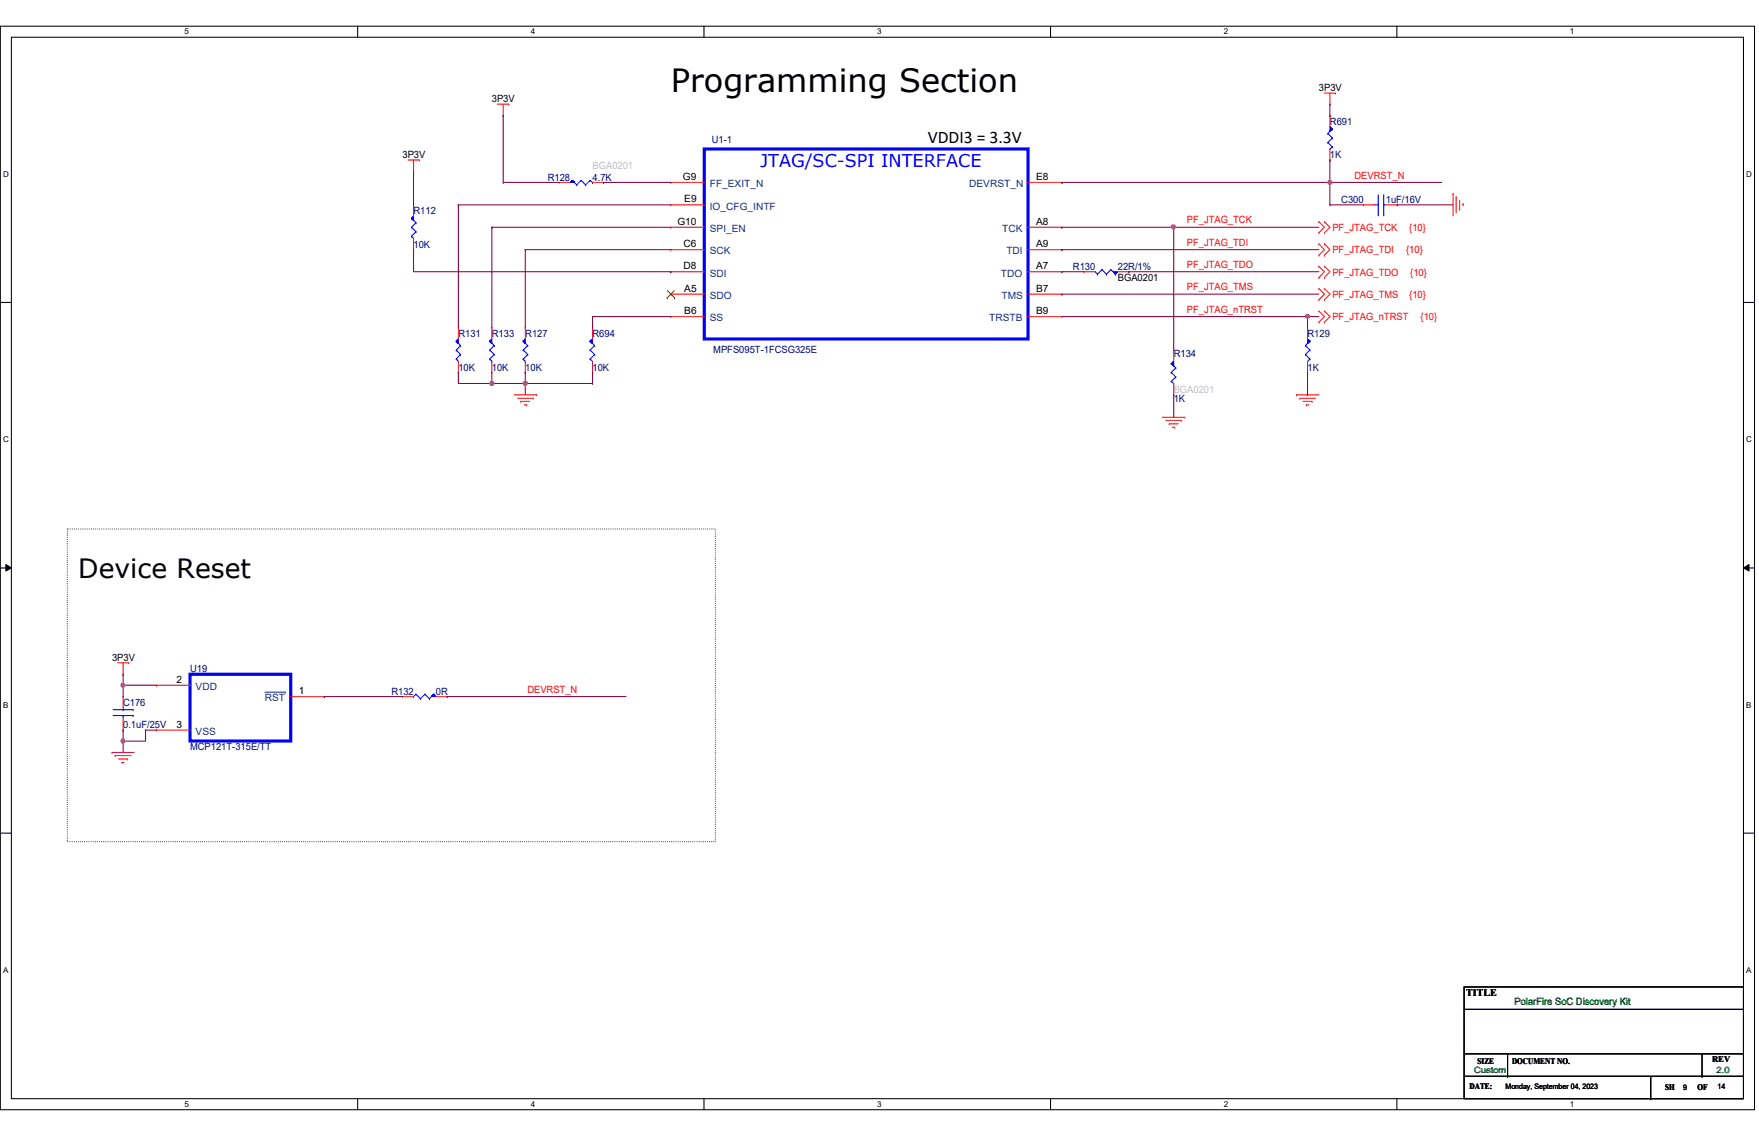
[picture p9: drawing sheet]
<svg xmlns="http://www.w3.org/2000/svg" width="432mm" height="279mm" viewBox="0 0 432 279" stroke-linecap="round" stroke-linejoin="round" font-family="sans-serif">
<path d="M.1 6.4h430.6v266.1h-430.6zM2.8 9.1h425.2v260.6h-425.2z" fill="none" stroke="#000" stroke-width=".25"/>
<g fill="#fff">
<path d="M45.3 6.7h1.1v2.2h-1.1z"/>
<path d="M45.3 270h1.1v2.2h-1.1z"/>
</g>
<path d="M87.8 6.4v2.7M87.8 269.7v2.8" fill="none" stroke="#000" stroke-width=".25"/>
<g fill="#fff">
<path d="M130.3 6.7h1.1v2.2h-1.1z"/>
<path d="M130.3 270h1.1v2.2h-1.1z"/>
</g>
<path d="M172.8 6.4v2.7M172.8 269.7v2.8" fill="none" stroke="#000" stroke-width=".25"/>
<g fill="#fff">
<path d="M215.3 6.7h1.1v2.2h-1.1z"/>
<path d="M215.3 270h1.1v2.2h-1.1z"/>
</g>
<path d="M257.9 6.4v2.7M257.9 269.7v2.8" fill="none" stroke="#000" stroke-width=".25"/>
<g fill="#fff">
<path d="M300.4 6.7h1.1v2.2h-1.1z"/>
<path d="M300.4 270h1.1v2.2h-1.1z"/>
</g>
<path d="M342.9 6.4v2.7M342.9 269.7v2.8" fill="none" stroke="#000" stroke-width=".25"/>
<g fill="#fff">
<path d="M385.4 6.7h1.1v2.2h-1.1z"/>
<path d="M385.4 270h1.1v2.2h-1.1z"/>
<path d="M.8 41.7h1.4v2.2h-1.4z"/>
<path d="M428.7 41.7h1.4v2.2h-1.4z"/>
<path d="M.8 106.8h1.4v2.2h-1.4z"/>
<path d="M428.7 106.8h1.4v2.2h-1.4z"/>
</g>
<path d="M.1 74.3h2.7M428 74.3h2.7" fill="none" stroke="#000" stroke-width=".25"/>
<g fill="#fff">
<path d="M.8 172h1.2v2.2h-1.2z"/>
<path d="M428.7 172h1.2v2.2h-1.2z"/>
</g>
<path d="M.1 139.4h2.7M1.4 138.6l1.4 .8-1.4 .8zM428 139.4l1.3-.8v1.6zM428 139.4h2.7" fill="none" stroke="#000" stroke-width=".25"/>
<path d="M1.4 138.6l1.4 .8-1.4 .8zM428 139.4l1.3-.8v1.6z" fill="#000"/>
<g fill="#fff">
<path d="M.8 237.1h1.2v2.2h-1.2z"/>
<path d="M428.7 237.1h1.2v2.2h-1.2z"/>
</g>
<g fill="none" stroke="#000" stroke-width=".25">
<path d="M.1 204.6h2.7M428 204.6h2.7M359.4 242.3h68.6v27.4h-68.6zM359.4 247.8h68.6M359.4 258.7h68.6M370.1 258.7v5.5M417.8 258.7v5.5M428 247.8h.1M428 258.7h.1M359.4 264.2h68.6M370.1 264.2h.1M405.2 269.7h.1"/>
<path d="M405.2 264.2v5.5M417.8 264.2h.1M428 264.2h.1"/>
</g>
<path d="M16.5 129.9h159.1v76.8h-159.1z" fill="none" stroke="#000" stroke-width=".25" stroke-dasharray="0 .5"/>
<g fill="none" stroke="#f00" stroke-width=".25">
<path d="M100.2 39.3h2.8M101.5 39.3v2.8M103 39.3h.1M122.1 25.6h2.8M123.5 28.4h.1M123.5 25.6v2.8M124.9 25.6h.1M325.1 22.9h2.7M326.5 25.6h.1M326.5 22.9v2.7M327.8 22.9h.1M101.5 42.1h.1"/>
<path d="M323.8 59.9h.1M323.8 54.4h.1M323.8 57.1h.1M323.8 59.9l1.3 1.4-1.3 1.4M323.8 54.4l1.3 1.4-1.3 1.3M325.1 59.9h.1M325.1 57.1h.1M325.1 54.4h.1M325.1 59.9l1.4 1.4-1.4 1.4M325.1 54.4l1.4 1.4-1.4 1.3M356.7 47.6h.1M356.7 47.6v5.4"/>
<path d="M357.5 48.3h.1M357.5 48.3v3.9M358.3 51.4h.1M358.3 49.2v2.2M359.2 50h.1M359.2 50v.5M323.8 62.7h.1M323.8 76.4h.1M323.8 79.1h.1M323.8 65.4h.1M323.8 68.2h.1M323.8 70.9h.1"/>
<path d="M323.8 73.6h.1M323.8 76.4l1.3 1.3-1.3 1.4M323.8 65.4l1.3 1.3-1.3 1.5M323.8 70.9l1.3 1.3-1.3 1.4M325.1 62.7h.1M325.1 79.1h.1M325.1 76.4h.1M325.1 68.2h.1M325.1 65.4h.1M325.1 73.6h.1M325.1 70.9h.1M325.1 76.4l1.4 1.3-1.4 1.4"/>
<path d="M325.1 65.4l1.4 1.3-1.4 1.5M325.1 70.9l1.4 1.3-1.4 1.4M126.2 96.9h5.5M127.1 97.8h3.8M127.8 98.6h.1M127.8 98.6h2.2M128.7 99.4h.6M129.3 99.4h.1M130.9 97.8h.1M131.7 96.9h.1M318.3 96.9h.1M318.3 96.9h5.5"/>
<path d="M319.1 97.8h.1M319.1 97.8h3.8M319.9 98.6h2.2M320.7 99.4h.1M320.7 99.4h.6M322.1 98.6h.1M285.3 102.4h5.5M286.2 103.2h3.8M287 104.1h.1M287 104.1h2.2M287.8 104.9h.6M288.4 104.9h.1"/>
<path d="M290 103.2h.1M290.8 102.4h.1M28.9 162.7h2.7M30.2 165.5h.1M30.2 162.7v2.8M31.6 162.7h.1M27.5 184.7h.1M27.5 184.7h5.4M28.3 185.5h.1M28.3 185.5h3.9M29.1 186.4h2.2M30 187.2h.1"/>
<path d="M30 187.2h.5M31.3 186.4h.1"/>
</g>
<path d="M320.5 84.8h.1M320.5 87h.1M320.5 84.8l1.1 1.1M320.5 87l1.1 1.1M321 88.7h.1M321 83.2l.6 .5M321.6 83.7h.1M321.6 85.9h.1M321.6 88.1h.1M321.6 83.7l-1.1 1.1M321.6 85.9l-1.1 1.1M321.6 88.1l-.6 .6" fill="none" stroke="#00f" stroke-width=".25"/>
<path d="M321 83.2l.6 .5-.6 .6 .6-.6-.6 .6z" fill-rule="evenodd" fill="#00f"/>
<g fill="none" stroke="#00f" stroke-width=".25">
<path d="M101 53.6h.1M101 55.8h.1M101 58h.1M101 53.6l1.1 1.1M101 55.8l1.1 1.1M101 58l.5 .5M101.5 58.5h.1M101.5 53l-.5 .6M102.1 54.7h.1M102.1 56.9h.1M102.1 54.7l-1.1 1.1M102.1 56.9l-1.1 1.1"/>
<path d="M321 83.2l.6 .5-.6 .6 .6-.6-.6 .6z"/>
</g>
<path d="M321 80.4h.1M321 91.4h.1M321 80.4v2.8M321 88.7v2.7" fill="none" stroke="#f00" stroke-width=".25"/>
<path d="M101.5 53v1.1l-.5-.5 .5 .5-.5-.5z" fill-rule="evenodd" fill="#00f"/>
<g fill="none" stroke="#00f" stroke-width=".25">
<path d="M101.5 53v1.1l-.5-.5 .5 .5-.5-.5zM337.5 50.3h.8M338.3 52.7h.1M338.3 50.3h.1M338.3 47.8v4.9M339.7 50.3h.1M339.7 52.7h.1M339.7 50.3h.5M339.7 47.8v4.9M120.2 83.7h.1M120.2 85.9h.1M120.2 88.1h.1"/>
<path d="M120.2 83.7l1.1 1.1M120.2 85.9l1.1 1.1M120.2 88.1l.5 .6M120.7 88.7h.1M120.7 83.2l-.5 .5M121.3 84.8h.1M121.3 87h.1M121.3 84.8l-1.1 1.1M121.3 87l-1.1 1.1"/>
</g>
<path d="M101.5 50.3h.1M101.5 50.3v2.7M101.5 58.5v2.8M334.7 50.3h.1M334.7 50.3h2.8M340.2 50.3h2.8M343 50.3h.1M101.5 61.3h.1" fill="none" stroke="#f00" stroke-width=".25"/>
<path d="M120.2 83.7l.5-.5v1.1z" fill-rule="evenodd" fill="#00f"/>
<g fill="none" stroke="#00f" stroke-width=".25">
<path d="M120.2 83.7l.5-.5v1.1zM144.9 83.7h.1M144.9 85.9h.1M144.9 88.1h.1M144.9 83.7l1.1 1.1M144.9 85.9l1.1 1.1M144.9 88.1l.6 .6M145.5 88.7h.1M145.5 83.2l-.6 .5M146 84.8h.1M146 87h.1M146 84.8l-1.1 1.1"/>
<path d="M146 87l-1.1 1.1"/>
</g>
<path d="M120.7 80.4h.1M120.7 91.4h.1M120.7 80.4v2.8M120.7 88.7v2.7" fill="none" stroke="#f00" stroke-width=".25"/>
<path d="M144.9 83.7l.6-.5v1.1z" fill-rule="evenodd" fill="#00f"/>
<g fill="none" stroke="#00f" stroke-width=".25">
<path d="M326 32.8h.1M326 35h.1M326 32.8l1.1 1.1M326 35l1.1 1.1M326.5 36.6h.1M326.5 31.1l.6 .6M327.1 31.7h.1M327.1 33.9h.1M327.1 36.1h.1M327.1 31.7l-1.1 1.1M327.1 33.9l-1.1 1.1M327.1 36.1l-.6 .5"/>
<path d="M144.9 83.7l.6-.5v1.1z"/>
</g>
<path d="M145.5 80.4h.1M145.5 91.4h.1M145.5 80.4v2.8M145.5 88.7v2.7" fill="none" stroke="#f00" stroke-width=".25"/>
<path d="M326.5 31.1l.6 .6-.6 .5 .6-.5-.6 .5z" fill-rule="evenodd" fill="#00f"/>
<g fill="none" stroke="#00f" stroke-width=".25">
<path d="M326.5 31.1l.6 .6-.6 .5 .6-.5-.6 .5zM140.5 44.3h.1M140.5 44.3l-.5 .5M140.5 44.3l1.1 1.1M141.6 45.4h.1M142.7 44.3h.1M142.7 44.3l-1.1 1.1M142.7 44.3l1.1 1.1M143.8 45.4h.1M144.9 44.3h.1M144.9 44.3l-1.1 1.1M144.9 44.3l.6 .5"/>
<path d="M145.5 44.8h.1M27.8 175.7h4.9M27.8 174.2h4.9M30.2 174.2h.1M30.2 175.7h.1M30.2 173.7v.5M30.2 175.7v.7M32.7 175.7h.1M32.7 174.2h.1"/>
</g>
<path d="M326.5 28.4h.1M326.5 39.3h.1M326.5 28.4v2.7M326.5 36.6v2.7M30.2 171h.1M30.2 179.2h.1M30.2 171v2.7M30.2 176.4v2.8" fill="none" stroke="#f00" stroke-width=".25"/>
<path d="M140 44.8l.5-.5 .6 .5-.6-.5 .6 .5z" fill-rule="evenodd" fill="#00f"/>
<g fill="none" stroke="#00f" stroke-width=".25">
<path d="M140 44.8l.5-.5 .6 .5-.6-.5 .6 .5zM112 83.7h.1M112 85.9h.1M112 88.1h.1M112 83.7l1 1.1M112 85.9l1 1.1M112 88.1l.5 .6M112.5 88.7h.1M112.5 83.2l-.5 .5M113 84.8h.1M113 87h.1M113 84.8l-1 1.1"/>
<path d="M113 87l-1 1.1"/>
</g>
<path d="M137.2 44.8h.1M137.2 44.8h2.8M145.5 44.8h2.7M148.2 44.8h.1" fill="none" stroke="#f00" stroke-width=".25"/>
<path d="M112.5 83.2v1.1l-.5-.6 .5 .6-.5-.6z" fill-rule="evenodd" fill="#00f"/>
<g fill="none" stroke="#00f" stroke-width=".25">
<path d="M112.5 83.2v1.1l-.5-.6 .5 .6-.5-.6zM287.5 89.2h.1M287.5 91.4h.1M287.5 93.6h.1M287.5 89.2l1.1 1.1M287.5 91.4l1.1 1.1M287.5 93.6l.6 .5M288.1 94.1h.1M288.1 88.7l-.6 .5M288.6 90.3h.1M288.6 92.5h.1M288.6 90.3l-1.1 1.1"/>
<path d="M288.6 92.5l-1.1 1.1"/>
</g>
<path d="M112.5 80.4h.1M112.5 91.4h.1M112.5 80.4v2.8M112.5 88.7v2.7" fill="none" stroke="#f00" stroke-width=".25"/>
<path d="M287.5 89.2l.6-.5v1.1z" fill-rule="evenodd" fill="#00f"/>
<g fill="none" stroke="#00f" stroke-width=".25">
<path d="M268.9 66.7h.1M268.9 66.7l.5 .6M269.4 67.3h.1M270.5 66.2h.1M270.5 66.2l1.1 1.1M270.5 66.2l-1.1 1.1M271.6 67.3h.1M272.7 66.2h.1M272.7 66.2l1.1 1.1M272.7 66.2l-1.1 1.1M273.8 67.3h.1M274.4 66.7l-.6 .6"/>
<path d="M287.5 89.2l.6-.5v1.1z"/>
</g>
<path d="M288.1 85.9h.1M288.1 96.9h.1M288.1 85.9v2.8M288.1 94.1v2.8" fill="none" stroke="#f00" stroke-width=".25"/>
<path d="M273.3 66.7h1.1l-.6 .6z" fill-rule="evenodd" fill="#00f"/>
<g fill="none" stroke="#00f" stroke-width=".25">
<path d="M273.3 66.7h1.1l-.6 .6zM101.5 171h.1M102.1 170.4h.1M102.1 170.4l1.1 1.1M102.1 170.4l-.6 .6M103.2 171.5h.1M104.3 170.4h.1M104.3 170.4l1.1 1.1M104.3 170.4l-1.1 1.1M105.4 171.5h.1M106.5 170.4h.1M106.5 170.4l.5 .6"/>
<path d="M106.5 170.4l-1.1 1.1"/>
</g>
<path d="M266.1 66.7h.1M266.1 66.7h2.8M274.4 66.7h2.7M277.1 66.7h.1" fill="none" stroke="#f00" stroke-width=".25"/>
<path d="M105.9 171l.6-.6 .5 .6h-1.1l.6-.6z" fill-rule="evenodd" fill="#00f"/>
<g fill="none" stroke="#00f" stroke-width=".25">
<path d="M128.4 83.7h.1M128.4 85.9h.1M128.4 88.1h.1M128.4 83.7l1.1 1.1M128.4 85.9l1.1 1.1M128.4 88.1l.5 .6M128.9 88.7h.1M128.9 83.2l-.5 .5M129.5 84.8h.1M129.5 87h.1M129.5 84.8l-1.1 1.1M129.5 87l-1.1 1.1"/>
<path d="M105.9 171l.6-.6 .5 .6h-1.1l.6-.6z"/>
</g>
<path d="M38.4 168.2h.1M38.4 179.2h.1M38.4 168.2h8.3M38.4 179.2h8.3M71.4 171h8.2M79.6 171h.1M98.8 171h.1M98.8 171h2.7M107 171h2.8M109.8 171h.1" fill="none" stroke="#f00" stroke-width=".25"/>
<path d="M46.7 165.5h24.7v16.4h-24.7z" fill="none" stroke="#00f" stroke-width=".76"/>
<path d="M65 169.9h5M70 169.9h.1" fill="none" stroke="#004080" stroke-width=".25"/>
<path d="M128.4 83.7l.5-.5v1.1z" fill-rule="evenodd" fill="#00f"/>
<path d="M128.4 83.7l.5-.5v1.1z" fill="none" stroke="#00f" stroke-width=".25"/>
<g fill="none" stroke="#f00" stroke-width=".25">
<path d="M164.7 50.3h.1M164.7 44.8h.1M164.7 55.8h.1M164.7 55.8h8.2M164.7 50.3h8.2M164.7 44.8h8.2M252.4 55.8h8.3M252.4 44.8h8.3M260.7 55.8h.1M260.7 44.8h.1M164.7 61.3h.1M164.7 77.7h.1"/>
<path d="M164.7 72.2h.1M164.7 66.7h.1M164.7 72.2h8.2M164.7 61.3h8.2M164.7 66.7h8.2M164.7 77.7h8.2M252.4 72.2h8.3M252.4 61.3h8.3M252.4 66.7h8.3M252.4 77.7h8.3M260.7 72.2h.1M260.7 61.3h.1"/>
<path d="M260.7 66.7h.1M260.7 77.7h.1M128.9 80.4h.1M128.9 91.4h.1M128.9 80.4v2.8M128.9 88.7v2.7"/>
</g>
<path d="M172.9 36.6h79.5v46.6h-79.5z" fill="none" stroke="#00f" stroke-width=".76"/>
<path d="M163.7 73.2h.1M163.8 71.4l1.8 1.8M165.5 71.4l-1.8 1.8M165.6 73.2h.1" fill="none" stroke="#804000" stroke-width=".25"/>
<path d="M123.5 28.4h.1M123.5 28.4v16.4M123.5 44.8h.1M123.5 44.8h13.7M148.2 44.8h.1M148.2 44.8h16.5M260.7 44.8h.1M260.7 44.8h65.8M260.7 66.7h.1M260.7 66.7h5.4" fill="none" stroke="#800040" stroke-width=".25"/>
<circle cx="326.5" cy="44.8" r=".52" fill="#f0f"/>
<circle cx="326.5" cy="44.8" r=".52" fill="none" stroke="#f0f" stroke-width=".25"/>
<path d="M260.7 77.7h60.3M321 77.7h.1" fill="none" stroke="#800040" stroke-width=".25"/>
<circle cx="321" cy="77.7" r=".5" fill="#f0f"/>
<circle cx="321" cy="77.7" r=".5" fill="none" stroke="#f0f" stroke-width=".25"/>
<g fill="none" stroke="#800040" stroke-width=".25">
<path d="M288.1 55.8h.1M288.1 55.8v30.1M326.5 44.8h.1M326.5 50.3h.1M326.5 50.3h8.2M326.5 44.8v5.5M343 50.3h.1M343 50.3h13.7M260.7 61.3h.1M260.7 61.3h63.1M277.1 66.7h.1M277.1 66.7h46.7"/>
<path d="M288.1 96.9h.1M288.1 96.9v5.5M109.8 171h.1M109.8 171h43.9"/>
</g>
<circle cx="288" cy="55.7" r=".52" fill="#f0f"/>
<circle cx="288" cy="55.7" r=".52" fill="none" stroke="#f0f" stroke-width=".25"/>
<g fill="none" stroke="#800040" stroke-width=".25">
<path d="M260.7 55.8h.1M260.7 55.8h63.1M288.1 55.8h.1M326.5 44.8h.1M326.5 44.8h27.4M260.7 72.2h.1M260.7 72.2h63.1M321 77.7h.1M321 77.7v2.7M321 77.7h2.8M321 96.9h.1M321 80.4h.1"/>
<path d="M321 91.4v5.5M30.2 165.5h.1M30.2 179.2h.1M30.2 168.2h.1M30.2 165.5v5.5M30.2 179.2v2.7M35.7 179.2h.1M35.7 179.2v2.7h-5.5M35.7 179.2h2.7M79.6 171h.1M79.6 171h19.2M30.2 181.9h.1"/>
</g>
<circle cx="30.2" cy="181.9" r=".5" fill="#f0f"/>
<circle cx="30.2" cy="181.9" r=".5" fill="none" stroke="#f0f" stroke-width=".25"/>
<path d="M30.2 168.2h.1M30.2 168.2h8.2M30.2 181.9h.1M30.2 181.9v2.8" fill="none" stroke="#800040" stroke-width=".25"/>
<circle cx="30.2" cy="168.2" r=".5" fill="#f0f"/>
<circle cx="30.2" cy="168.2" r=".5" fill="none" stroke="#f0f" stroke-width=".25"/>
<g fill="none" stroke="#800040" stroke-width=".25">
<path d="M326.5 39.3h.1M326.5 28.4h.1M326.5 25.6v2.8M326.5 39.3v5.5M112.5 50.3h.1M112.5 50.3v30.1M112.5 50.3h52.2M120.7 55.8h.1M120.7 55.8v24.6M120.7 55.8h44M101.5 66.7h63.2M128.9 61.3h.1"/>
<path d="M128.9 61.3v19.1M128.9 61.3h35.8M145.5 77.7h.1M145.5 77.7v2.7M145.5 77.7h19.2M164.7 66.7h.1M112.5 91.4h.1M112.5 91.4v2.7h8.2M120.7 94.1h.1M120.7 91.4v2.7"/>
</g>
<circle cx="120.7" cy="94.1" r=".52" fill="#f0f"/>
<circle cx="120.7" cy="94.1" r=".52" fill="none" stroke="#f0f" stroke-width=".25"/>
<path d="M128.9 94.1h.1M128.9 91.4h.1M128.9 91.4v5.5M128.9 94.1h16.6M145.5 94.1h.1" fill="none" stroke="#800040" stroke-width=".25"/>
<circle cx="128.9" cy="94.1" r=".52" fill="#f0f"/>
<circle cx="128.9" cy="94.1" r=".52" fill="none" stroke="#f0f" stroke-width=".25"/>
<path d="M101.5 50.3h.1M101.5 42.1v8.2M101.5 61.3h.1M101.5 61.3v5.4M120.7 94.1h8.2M128.9 94.1h.1M145.5 91.4h.1M145.5 91.4v2.7" fill="none" stroke="#800040" stroke-width=".25"/>
<circle cx="326.5" cy="44.8" r=".52" fill="#f0f"/>
<circle cx="326.5" cy="44.8" r=".52" fill="none" stroke="#f0f" stroke-width=".25"/>
<circle cx="321" cy="77.7" r=".5" fill="#f0f"/>
<circle cx="321" cy="77.7" r=".5" fill="none" stroke="#f0f" stroke-width=".25"/>
<circle cx="288" cy="55.7" r=".52" fill="#f0f"/>
<circle cx="288" cy="55.7" r=".52" fill="none" stroke="#f0f" stroke-width=".25"/>
<circle cx="30.2" cy="181.9" r=".5" fill="#f0f"/>
<circle cx="30.2" cy="181.9" r=".5" fill="none" stroke="#f0f" stroke-width=".25"/>
<circle cx="30.2" cy="168.2" r=".5" fill="#f0f"/>
<circle cx="30.2" cy="168.2" r=".5" fill="none" stroke="#f0f" stroke-width=".25"/>
<circle cx="120.7" cy="94.1" r=".52" fill="#f0f"/>
<circle cx="120.7" cy="94.1" r=".52" fill="none" stroke="#f0f" stroke-width=".25"/>
<circle cx="128.9" cy="94.1" r=".52" fill="#f0f"/>
<circle cx="128.9" cy="94.1" r=".52" fill="none" stroke="#f0f" stroke-width=".25"/>
<text font-size="7.9" x="164.7" y="22.5">Programming Section</text>
<text font-size="6.5" x="19.2" y="141.8">Device Reset</text>
<text font-size="4.3" x="227.8" y="35.2">VDDI3 = 3.3V</text>
<text font-size="4.3" fill="#00f" x="186.6" y="40.9">JTAG/SC-SPI INTERFACE</text>
<g font-size="2.5">
<text x="323.8" y="22.4">3P3V</text>
<text x="120.7" y="25.1">3P3V</text>
<text x="98.8" y="38.9">3P3V</text>
<text x="167.6" y="44.2">G9</text>
<text x="254.3" y="44.2">E8</text>
<text x="168" y="49.7">E9</text>
<text x="166.3" y="55.2">G10</text>
<text x="254.3" y="55.2">A8</text>
<text x="167.8" y="60.7">C6</text>
<text x="254.3" y="60.7">A9</text>
<text x="167.8" y="66.1">D8</text>
<text x="168" y="71.6">A5</text>
<text x="254.3" y="71.6">B7</text>
<text x="254.3" y="66.1">A7</text>
<text x="274.4" y="69">BGA0201</text>
<text x="168" y="77.1">B6</text>
<text x="254.3" y="77.1">B9</text>
<text x="27.5" y="162.3">3P3V</text>
<text x="43.3" y="167.6">2</text>
<text x="73.3" y="170.4">1</text>
<text x="43.3" y="178.6">3</text>
<text x="359.9" y="244.5">TITLE</text>
</g>
<g font-size="2.5" fill="#000080">
<text x="174.8" y="35.1">U1-1</text>
<text x="326.5" y="30.6">R691</text>
<text x="326.5" y="38.9">1K</text>
<text x="134.5" y="44.4">R128</text>
<text x="145.5" y="44.4">4.7K</text>
<text x="101.5" y="52.6">R112</text>
<text x="329.3" y="49.9">C300</text>
<text x="340.2" y="49.9">1uF/16V</text>
<text x="101.5" y="60.8">10K</text>
<text x="263.4" y="66.3">R130</text>
<text x="274.4" y="66.3">22R/1%</text>
<text x="112.5" y="82.7">R131</text>
<text x="120.7" y="82.7">R133</text>
<text x="128.9" y="82.7">R127</text>
<text x="145.5" y="82.7">R694</text>
<text x="321" y="82.7">R129</text>
<text x="175.1" y="86.6">MPFS095T-1FCSG325E</text>
<text x="288.1" y="87.7">R134</text>
<text x="112.5" y="91">10K</text>
<text x="120.7" y="91">10K</text>
<text x="128.9" y="91">10K</text>
<text x="145.5" y="91">10K</text>
<text x="321" y="91">1K</text>
<text x="288.1" y="98.6">1K</text>
<text x="46.7" y="165">U19</text>
<text x="30.2" y="173.3">C176</text>
<text x="96.1" y="170.5">R132</text>
<text x="107" y="170.5">0R</text>
<text x="30.2" y="178.7">0.1uF/25V</text>
<text x="46.7" y="184.2">MCP121T-315E/TT</text>
</g>
<g font-size="2.5" fill="#c0c0c0">
<text x="145.5" y="41.6">BGA0201</text>
<text x="288.1" y="96.4">BGA0201</text>
</g>
<g font-size="2.5" fill="#004080">
<text x="174.2" y="46">FF_EXIT_N</text>
<text x="237.9" y="46">DEVRST_N</text>
<text x="174.2" y="51.5">IO_CFG_INTF</text>
<text x="174.2" y="57">SPI_EN</text>
<text x="246" y="57">TCK</text>
<text x="174.2" y="62.5">SCK</text>
<text x="247.1" y="62.5">TDI</text>
<text x="174.2" y="67.9">SDI</text>
<text x="245.7" y="67.9">TDO</text>
<text x="174.2" y="73.4">SDO</text>
<text x="245.9" y="73.4">TMS</text>
<text x="174.2" y="78.9">SS</text>
<text x="242.8" y="78.9">TRSTB</text>
<text x="48" y="169.4">VDD</text>
<text x="65" y="172.2">RST</text>
<text x="48" y="180.4">VSS</text>
</g>
<g font-size="2.5" fill="#f00">
<text x="332.5" y="43.9">DEVRST_N</text>
<text x="291.3" y="54.9">PF_JTAG_TCK</text>
<text x="327.1" y="56.7">PF_JTAG_TCK</text>
<text x="345.9" y="56.7">{10}</text>
<text x="291.3" y="60.4">PF_JTAG_TDI</text>
<text x="291.3" y="65.8">PF_JTAG_TDO</text>
<text x="327.1" y="62.1">PF_JTAG_TDI</text>
<text x="345.2" y="62.1">{10}</text>
<text x="291.3" y="71.3">PF_JTAG_TMS</text>
<text x="327.1" y="67.6">PF_JTAG_TDO</text>
<text x="346.2" y="67.6">{10}</text>
<text x="291.3" y="76.8">PF_JTAG_nTRST</text>
<text x="327.1" y="73.2">PF_JTAG_TMS</text>
<text x="345.9" y="73.2">{10}</text>
<text x="327.1" y="78.7">PF_JTAG_nTRST</text>
<text x="348.7" y="78.7">{10}</text>
<text x="129.5" y="170.1">DEVRST_N</text>
</g>
<text font-size="2.5" fill="#008000" x="371.8" y="246.8">PolarFire SoC Discovery Kit</text>
<g font-size="2.1" fill="#008000">
<text x="361.9" y="263.5">Custom</text>
<text x="421.4" y="263.5">2.0</text>
</g>
<g font-size="2.1">
<text x="362.7" y="261.1">SIZE</text>
<text x="371.2" y="261.1">DOCUMENT NO.</text>
<text x="420.3" y="260.8">REV</text>
<text x="360.8" y="267.4">DATE:</text>
<text x="408.8" y="267.6">SH</text>
<text x="416.7" y="267.6">OF</text>
</g>
<g font-size="2">
<text x="45.3" y="8.5">5</text>
<text x="130.3" y="8.5">4</text>
<text x="215.3" y="8.5">3</text>
<text x="300.4" y="8.5">2</text>
<text x="385.4" y="8.5">1</text>
<text x=".8" y="43.4">D</text>
<text x="428.7" y="43.4">D</text>
<text x=".8" y="108.5">C</text>
<text x="428.7" y="108.5">C</text>
<text x=".8" y="173.7">B</text>
<text x="428.7" y="173.7">B</text>
<text x=".8" y="238.8">A</text>
<text x="428.7" y="238.8">A</text>
<text x="45.3" y="271.8">5</text>
<text x="130.3" y="271.8">4</text>
<text x="215.3" y="271.8">3</text>
<text x="300.4" y="271.8">2</text>
<text x="385.4" y="271.8">1</text>
</g>
<g font-size="1.9">
<text x="369.6" y="267.3">Monday, September 04, 2023</text>
<text x="413.2" y="267.6">9</text>
<text x="421.6" y="267.3">14</text>
</g>
</svg>
